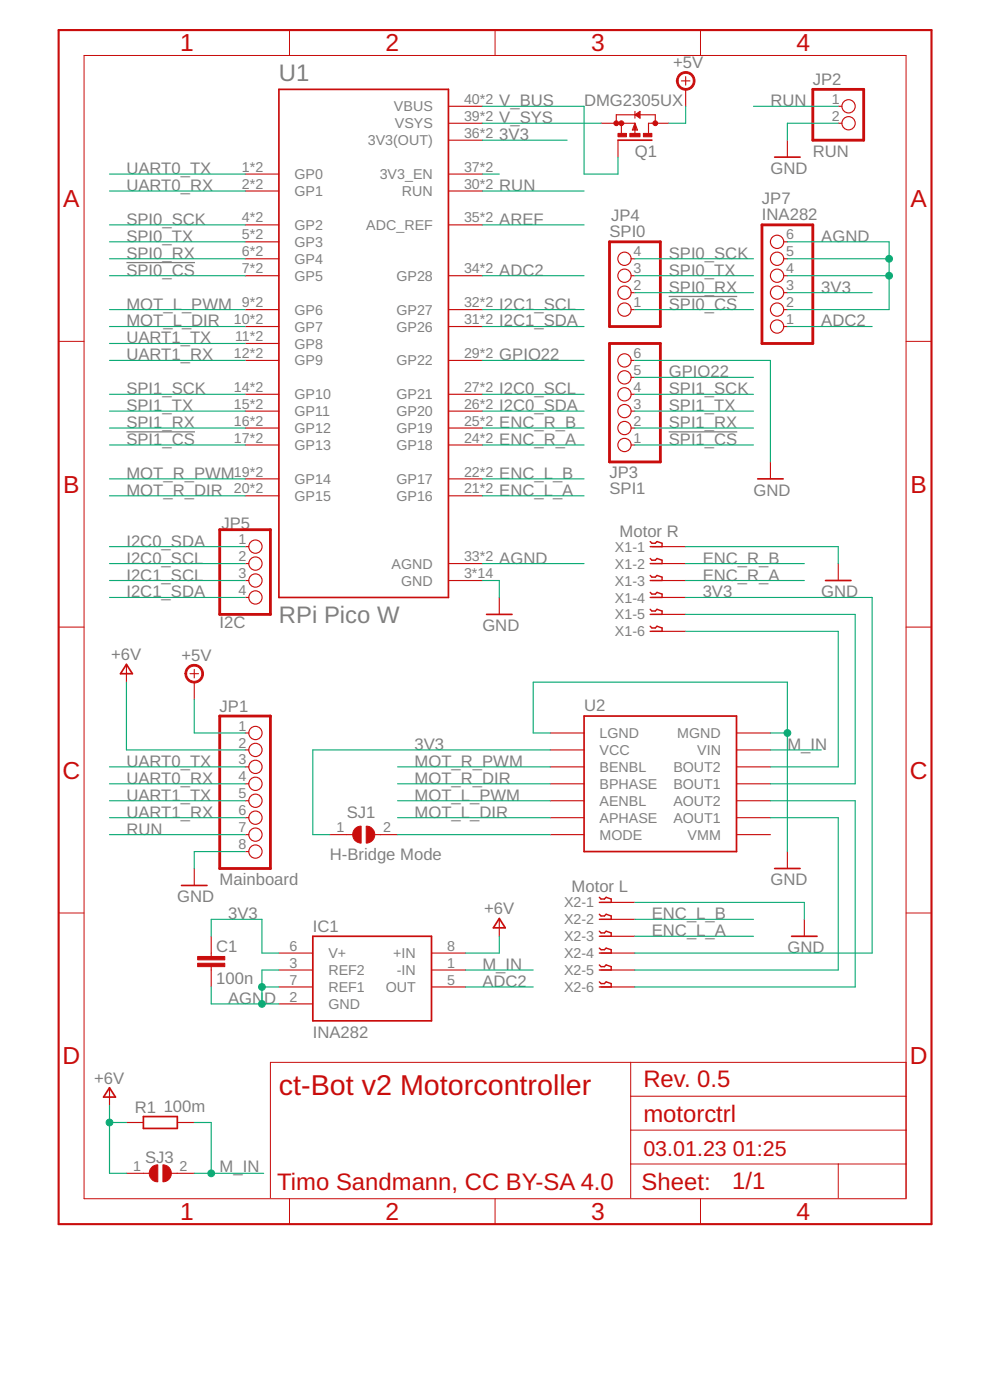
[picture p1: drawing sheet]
<svg xmlns="http://www.w3.org/2000/svg" width="148mm" height="210mm" viewBox="0 0 148 210" stroke-linecap="round" stroke-linejoin="round" font-family="sans-serif">
<path d="M18.9 39.4h10.3M100.2 44.4h10.2M18.9 64.7h10.3M100.2 64.7h10.2" fill="none" stroke="#808080" stroke-width=".19"/>
<g fill="none" stroke="#c90d0c" stroke-width=".17">
<path d="M67.2 18.5h5.1M67.2 15.9h5.1M90 18.5h5.1M92.3 18.5v-1.3h5.9v1.3M93.1 18.5v1.5M95.1 18.5l.4 1h-.8zM95.1 16.7v1M95.1 18.5v1.5M95.1 17.2l.8-.5v1zM100.2 18.5h-3v1.5M102.1 12.1h1.3M102.7 11.5v1.3"/>
<path d="M102.7 13.4v2.5M125.6 18.5h.5M125.6 15.9h.5M36.7 38.8h5.1M36.7 26.1h5.1M36.7 28.6h5.1M36.7 33.7h5.1M36.7 36.3h5.1M67.2 26.1h5.1M67.2 28.6h5.1M67.2 33.7h5.1M67.2 21h5.1"/>
<path d="M92.6 21v2.6M94.6 38.8h.5M117.4 38.8h.6M117.4 36.3h.6M118 21v2.6M36.7 59.1h5.1M36.7 54h5.1M36.7 46.4h5.1M36.7 41.3h5.1M36.7 49h5.1M36.7 51.5h5.1M67.2 59.1h5.1"/>
<path d="M67.2 54h5.1M67.2 46.4h5.1M67.2 41.3h5.1M67.2 49h5.1M94.6 59.1h.5M94.6 56.6h.5M94.6 54h.5M94.6 46.4h.5M94.6 43.9h.5M94.6 41.3h.5M117.4 46.4h.6M117.4 43.9h.6"/>
<path d="M117.4 41.3h.6M117.4 49h.6M36.7 66.7h5.1M36.7 64.2h5.1M36.7 61.6h5.1M36.7 71.8h5.1M36.7 74.3h5.1M67.2 66.7h5.1M67.2 64.2h5.1M67.2 61.6h5.1M67.2 71.8h5.1M67.2 74.3h5.1"/>
<path d="M94.6 66.7h.5M94.6 64.2h.5M94.6 61.6h.5M115.4 69.3v2.5M18.9 99.7v2.6M36.7 82h.6M36.7 84.5h.6M36.7 87h.6M36.7 89.6h.6M67.2 84.5h5.1M67.2 87h5.1M74.8 89.6v2.5"/>
<path d="M97.7 82h5M97.7 84.5h5M97.7 87h5M97.7 89.6h5M97.7 92.1h5M97.7 94.7h5M125.6 84.5v2.5M28.5 101h1.2M29.1 100.4v1.2M29.1 102.3v2.5M36.7 115h.6M36.7 117.5h.6"/>
<path d="M36.7 109.9h.6M36.7 112.4h.6M82.4 115h5.1M82.4 117.5h5.1M82.4 109.9h5.1M82.4 112.4h5.1M110.3 115h5.1M110.3 117.5h5.1M110.3 109.9h5.1M110.3 112.4h5.1M29.1 130.2v2.6M36.7 120.1h.6"/>
<path d="M36.7 122.6h.6M36.7 125.1h.6M36.7 127.7h.6M49.4 125.1h3.4M56.1 125.1h3.5M74.8 137.8v2.6M82.4 120.1h5.1M82.4 122.6h5.1M82.4 125.1h5.1M90 135.3h5.1M90 137.8h5.1M110.3 120.1h5.1"/>
<path d="M110.3 122.6h5.1M110.3 125.1h5.1M118 127.7v2.5M120.5 137.8v2.6M31.6 140.4v3M31.6 144.9v3.1M41.8 142.9h5.1M41.8 145.4h5.1M41.8 148h5.1M41.8 150.5h5.1M64.6 142.9h5.1M64.6 145.4h5.1"/>
<path d="M64.6 148h5.1M90 140.4h5.1M90 142.9h5.1M90 145.4h5.1M90 148h5.1M16.4 163.2v2.6M18.9 168.3h2.6M18.9 175.9h3.5M25.7 175.9h3.4M26.6 168.3h2.5"/>
<circle cx="127.1" cy="15.9" r=".99"/>
<circle cx="127.1" cy="18.5" r=".99"/>
<circle cx="93.6" cy="38.8" r=".99"/>
<circle cx="116.4" cy="38.8" r=".99"/>
<circle cx="116.4" cy="36.3" r=".99"/>
<circle cx="93.6" cy="41.3" r=".99"/>
<circle cx="93.6" cy="43.9" r=".99"/>
<circle cx="93.6" cy="56.6" r=".99"/>
<circle cx="93.6" cy="59.1" r=".99"/>
<circle cx="93.6" cy="54" r=".99"/>
<circle cx="93.6" cy="46.4" r=".99"/>
<circle cx="116.4" cy="41.3" r=".99"/>
<circle cx="116.4" cy="43.9" r=".99"/>
<circle cx="116.4" cy="49" r=".99"/>
<circle cx="116.4" cy="46.4" r=".99"/>
<circle cx="93.6" cy="66.7" r=".99"/>
<circle cx="93.6" cy="64.2" r=".99"/>
<circle cx="93.6" cy="61.6" r=".99"/>
<circle cx="38.3" cy="89.6" r=".99"/>
<circle cx="38.3" cy="87" r=".99"/>
<circle cx="38.3" cy="82" r=".99"/>
<circle cx="38.3" cy="84.5" r=".99"/>
<circle cx="38.3" cy="112.4" r=".99"/>
<circle cx="38.3" cy="109.9" r=".99"/>
<circle cx="38.3" cy="115" r=".99"/>
<circle cx="38.3" cy="117.5" r=".99"/>
<circle cx="38.3" cy="125.1" r=".99"/>
<circle cx="38.3" cy="120.1" r=".99"/>
<circle cx="38.3" cy="122.6" r=".99"/>
<circle cx="38.3" cy="127.7" r=".99"/>
</g>
<g fill="none" stroke="#c90d0c" stroke-width=".25">
<path d="M41.8 13.4h25.4v76.2h-25.4zM95.1 18.9l.1 .5h-.2l.1-.4M95.4 17.2l.4-.2v.5zM92.6 21h5.1M116.1 23.6h3.8M113.5 71.8h3.8M18.9 99.6l.9 1.4h-1.7zM72.9 92.1h3.8M123.7 87h3.8M87.5 107.4h22.8v20.3h-22.8zM27.2 132.8h3.8M74.8 137.7l.9 1.4h-1.8z"/>
<path d="M116.1 130.2h3.8M46.9 140.4h17.7v12.7h-17.7zM118.6 140.4h3.8M16.4 163.1l.9 1.4h-1.8zM21.5 167.4h5.1v1.8h-5.1z"/>
</g>
<g fill="#c90d0c" stroke="#c90d0c" stroke-width=".15">
<path d="M101.7 11.2a1.4 1.4 0 0 1 2.2 .2 1.4 1.4 0 0 1-.8 2.1 1.4 1.4 0 0 1-1.8-1.4h.3a1.15 1.15 0 0 1 1.6-1.1 1.15 1.15 0 0 1 .3 2 1.15 1.15 0 0 1-1.9-.6v-.3h-.3z" fill-rule="evenodd"/>
<path d="M28.1 100.1a1.39 1.39 0 0 1 2.2 .2 1.39 1.39 0 0 1-.8 2.1 1.39 1.39 0 0 1-1.8-1.4h.3a1.14 1.14 0 0 1 1.6-1 1.14 1.14 0 0 1 .2 2 1.14 1.14 0 0 1-1.8-.7v-.3h-.3l.2-.7z" fill-rule="evenodd"/>
<path d="M54.9 123.9a1.27 1.27 0 0 1 1.3 1.2 1.27 1.27 0 0 1-1.3 1.3z" fill-rule="evenodd"/>
<path d="M53.1 124.3a1.14 1.14 0 0 1 1-.4v2.5a1.27 1.27 0 0 1-1.2-.7 1.27 1.27 0 0 1 .2-1.4z" fill-rule="evenodd"/>
<path d="M24.4 174.6a1.27 1.27 0 0 1 1.3 1.3 1.27 1.27 0 0 1-1.3 1.3z" fill-rule="evenodd"/>
<path d="M22.9 174.9l.7-.3v2.6a1.28 1.28 0 0 1-1.2-.9 1.28 1.28 0 0 1 .5-1.4z" fill-rule="evenodd"/>
<circle cx="92.3" cy="18.5" r=".36"/>
<circle cx="93.1" cy="18.5" r=".36"/>
<circle cx="98.2" cy="18.5" r=".36"/>
</g>
<g fill="#c90d0c" stroke="#c90d0c" stroke-width=".15">
<path d="M96.4 20h1.3v.5h-1.3z"/>
<path d="M92.6 20h1.3v.5h-1.3z"/>
<path d="M94.4 20h1.5v.5h-1.5z"/>
<path d="M29.6 143.4h4.1v.5h-4.1z"/>
<path d="M29.6 144.4h4.1v.5h-4.1z"/>
</g>
<path d="M121.8 13.4h7.6v7.6h-7.6zM91.3 36.3h7.6v12.7h-7.6zM114.2 33.7h7.6v17.8h-7.6zM91.3 51.5h7.6v17.8h-7.6zM32.9 79.4h7.6v12.7h-7.6zM32.9 107.4h7.6v22.8h-7.6z" fill="none" stroke="#c90d0c" stroke-width=".42"/>
<path d="M97.4 81.2l.3 .2h.5l.2-.2 .8 .2v.6h-1.8M97.4 83.7l.3 .3h.5l.2-.3 .8 .3v.5h-1.8M97.4 86.3l.3 .2h.5l.2-.2 .8 .2v.5h-1.8M97.4 88.8l.3 .3h.5l.2-.3 .8 .3v.5h-1.8M97.4 91.4l.3 .2h.5l.2-.2 .8 .2v.5h-1.8M97.4 93.9l.3 .2h.5l.2-.2 .8 .2v.6h-1.8M89.8 134.5l.2 .3h.6l.2-.3 .8 .3v.5h-1.8M89.8 137.1l.2 .2h.6l.2-.2 .8 .2v.5h-1.8M89.8 139.6l.2 .3h.6l.2-.3 .8 .3v.5h-1.8M89.8 142.2l.2 .2h.6l.2-.2 .8 .2v.5h-1.8M89.8 144.7l.2 .2h.6l.2-.2 .8 .2v.5h-1.8M89.8 147.2l.2 .3h.6l.2-.3 .8 .3v.5h-1.8" fill="none" stroke="#c90d0c" stroke-width=".21"/>
<g fill="none" stroke="#c90d0c" stroke-width=".15">
<path d="M12.6 8.3h123.1v171.4h-123.1zM43.4 4.5v3.8M74.2 4.5v3.8M104.9 4.5v3.8M8.8 51.2h3.8M135.7 51.2h3.9M8.8 94h3.8M135.7 94h3.9M8.8 136.9h3.8M135.7 136.9h3.9M94.5 159.3v20.3M135.7 159.3h-95.2v20.3"/>
<path d="M43.4 179.7v3.8M74.2 179.7v3.8M94.5 174.5h41.2M94.5 169.4h41.2M94.5 164.4h41.2M104.9 179.7v3.8M125.6 174.5v5.1"/>
</g>
<path d="M8.8 4.5h130.8v179h-130.8z" fill="none" stroke="#c90d0c" stroke-width=".32"/>
<g fill="none" stroke="#0dab76" stroke-width=".17">
<path d="M72.3 18.5h17.7M72.3 15.9h15.2v10.2h5.1v-2.5M102.7 15.9v2.6h-2.5M112.9 15.9h12.7M125.6 18.5h-7.6v2.5M16.4 26.1h20.3M16.4 28.6h20.3M16.4 38.8h20.3M16.4 33.7h20.3M16.4 36.3h20.3M72.3 26.1h2.5M72.3 28.6h15.2"/>
<path d="M72.3 33.7h15.2M72.3 21h12.7M95.1 38.8h17.8M118 36.3h15.2v10.1h-15.2M118 38.8h15.2M16.4 54h20.3M16.4 46.4h20.3M16.4 49h20.3M16.4 41.3h20.3M16.4 59.1h20.3M16.4 51.5h20.3M72.3 54h15.2"/>
<path d="M72.3 46.4h15.2M72.3 49h15.2M72.3 41.3h15.2M72.3 59.1h15.2M95.1 54h20.3v15.3M95.1 46.4h17.8M95.1 41.3h17.8M95.1 43.9h17.8M95.1 59.1h17.8M95.1 56.6h17.8M118 49h12.7M118 41.3h15.2"/>
<path d="M118 43.9h12.7M16.4 64.2h20.3M16.4 66.7h20.3M16.4 71.8h20.3M16.4 74.3h20.3M16.4 61.6h20.3M72.3 64.2h15.2M72.3 66.7h15.2M72.3 71.8h15.2M72.3 74.3h15.2M72.3 61.6h15.2M95.1 64.2h17.8"/>
<path d="M95.1 66.7h17.8M95.1 61.6h17.8M16.4 82h20.3M16.4 87h20.3M16.4 84.5h20.3M16.4 89.6h20.3M72.3 87h2.5v2.6M72.3 84.5h15.2M102.7 82h22.9v2.5M102.7 94.7h22.9v20.3h-10.2M102.7 87h17.8M102.7 89.6h28v53.3h-35.6"/>
<path d="M102.7 92.1h25.4v25.4h-12.7M102.7 84.5h17.8M16.4 117.5h20.3M16.4 115h20.3M18.9 102.3v10.1h17.8M29.1 104.8v5.1h7.6M59.6 117.5h22.8M59.6 115h22.8M82.4 109.9h-2.5v-7.6h38.1v25.4M82.4 112.4h-35.5v12.7h2.5M115.4 109.9h2.6M115.4 112.4h7.6"/>
<path d="M16.4 125.1h20.3M16.4 122.6h20.3M16.4 120.1h20.3M36.7 127.7h-7.6v2.5M59.6 125.1h22.8M59.6 122.6h22.8M59.6 120.1h22.8M95.1 135.3h25.4v2.5M95.1 137.8h17.8M115.4 122.6h10.2v22.8h-30.5M115.4 120.1h12.7v27.9h-33M31.6 140.4v-2.6h7.6v5.1h2.6"/>
<path d="M31.6 148v2.5h10.2M39.2 148h2.6M41.8 145.4h-2.6v5.1M69.7 145.4h10.2M69.7 148h10.2M74.8 140.4v2.5h-5.1M95.1 140.4h17.8M16.4 168.3h2.5M16.4 165.8v10.1h2.5M29.1 168.3h2.5v7.6M29.1 175.9h10.4"/>
</g>
<g fill="#0dab76" stroke="#0dab76" stroke-width=".15">
<circle cx="118" cy="109.9" r=".51"/>
<circle cx="16.4" cy="168.3" r=".51"/>
<circle cx="133.2" cy="38.8" r=".51"/>
<circle cx="133.2" cy="41.3" r=".51"/>
<circle cx="39.2" cy="150.5" r=".51"/>
<circle cx="39.2" cy="148" r=".51"/>
<circle cx="31.6" cy="175.9" r=".51"/>
</g>
<text font-size="4.3" fill="#c90d0c" x="41.8" y="164.2">ct-Bot v2 Motorcontroller</text>
<g font-size="3.7" fill="#c90d0c">
<text x="27" y="7.7">1</text>
<text x="57.8" y="7.7">2</text>
<text x="88.5" y="7.7">3</text>
<text x="119.3" y="7.7">4</text>
<text x="9.5" y="31">A</text>
<text x="136.4" y="31">A</text>
<text x="9.5" y="73.9">B</text>
<text x="136.4" y="73.9">B</text>
<text x="9.4" y="116.7">C</text>
<text x="136.3" y="116.7">C</text>
<text x="9.4" y="159.6">D</text>
<text x="136.3" y="159.6">D</text>
<text x="27" y="182.9">1</text>
<text x="57.8" y="182.9">2</text>
<text x="88.5" y="182.9">3</text>
<text x="119.3" y="182.9">4</text>
</g>
<g font-size="3.6" fill="#808080">
<text x="41.8" y="12.1">U1</text>
<text x="41.8" y="93.4">RPi Pico W</text>
</g>
<g font-size="3.6" fill="#c90d0c">
<text x="96.4" y="163">Rev. 0.5</text>
<text x="96.4" y="168.2">motorctrl</text>
<text x="41.5" y="178.5">Timo Sandmann, CC BY-SA 4.0</text>
<text x="96.1" y="178.5">Sheet:</text>
<text x="109.7" y="178.3">1/1</text>
</g>
<g font-size="3.2" fill="#c90d0c">
<text x="96.4" y="173.3">03.01.23</text>
<text x="109.8" y="173.3">01:25</text>
</g>
<g font-size="2.5" fill="#808080">
<text x="100.8" y="10.2">+5V</text>
<text x="74.8" y="15.9">V_BUS</text>
<text x="87.5" y="15.9">DMG2305UX</text>
<text x="115.4" y="15.9">RUN</text>
<text x="121.8" y="12.8">JP2</text>
<text x="74.8" y="18.5">V_SYS</text>
<text x="74.8" y="21">3V3</text>
<text x="95.1" y="23.6">Q1</text>
<text x="121.8" y="23.6">RUN</text>
<text x="18.9" y="26.1">UART0_TX</text>
<text x="18.9" y="28.6">UART0_RX</text>
<text x="74.8" y="28.6">RUN</text>
<text x="115.4" y="26.1">GND</text>
<text x="18.9" y="33.7">SPI0_SCK</text>
<text x="74.8" y="33.7">AREF</text>
<text x="91.3" y="35.5">SPI0</text>
<text x="91.6" y="33.1">JP4</text>
<text x="114.2" y="33">INA282</text>
<text x="114.2" y="30.5">JP7</text>
<text x="18.9" y="36.3">SPI0_TX</text>
<text x="18.9" y="38.8">SPI0_RX</text>
<text x="18.9" y="41.3">SPI0_CS</text>
<text x="74.8" y="41.3">ADC2</text>
<text x="100.2" y="38.8">SPI0_SCK</text>
<text x="100.2" y="41.3">SPI0_TX</text>
<text x="123" y="36.3">AGND</text>
<text x="18.9" y="46.4">MOT_L_PWM</text>
<text x="74.8" y="46.4">I2C1_SCL</text>
<text x="100.2" y="43.9">SPI0_RX</text>
<text x="100.2" y="46.4">SPI0_CS</text>
<text x="123" y="43.9">3V3</text>
<text x="18.9" y="49">MOT_L_DIR</text>
<text x="18.9" y="51.5">UART1_TX</text>
<text x="74.8" y="49">I2C1_SDA</text>
<text x="123" y="49">ADC2</text>
<text x="18.9" y="54">UART1_RX</text>
<text x="18.9" y="59.1">SPI1_SCK</text>
<text x="74.8" y="59.1">I2C0_SCL</text>
<text x="74.8" y="54">GPIO22</text>
<text x="100.2" y="59.1">SPI1_SCK</text>
<text x="100.2" y="56.6">GPIO22</text>
<text x="18.9" y="61.6">SPI1_TX</text>
<text x="18.9" y="64.2">SPI1_RX</text>
<text x="74.8" y="64.2">ENC_R_B</text>
<text x="74.8" y="61.6">I2C0_SDA</text>
<text x="100.2" y="61.6">SPI1_TX</text>
<text x="100.2" y="64.2">SPI1_RX</text>
<text x="18.9" y="71.8">MOT_R_PWM</text>
<text x="18.9" y="66.7">SPI1_CS</text>
<text x="74.8" y="66.7">ENC_R_A</text>
<text x="74.8" y="71.8">ENC_L_B</text>
<text x="91.3" y="71.7">JP3</text>
<text x="100.2" y="66.7">SPI1_CS</text>
<text x="18.9" y="74.3">MOT_R_DIR</text>
<text x="74.8" y="74.3">ENC_L_A</text>
<text x="91.3" y="74.1">SPI1</text>
<text x="112.9" y="74.3">GND</text>
<text x="18.9" y="82">I2C0_SDA</text>
<text x="33.2" y="79.3">JP5</text>
<text x="92.8" y="80.4">Motor R</text>
<text x="18.9" y="84.5">I2C0_SCL</text>
<text x="18.9" y="89.6">I2C1_SDA</text>
<text x="18.9" y="87">I2C1_SCL</text>
<text x="74.8" y="84.5">AGND</text>
<text x="105.3" y="84.5">ENC_R_B</text>
<text x="105.3" y="87">ENC_R_A</text>
<text x="105.3" y="89.6">3V3</text>
<text x="123" y="89.6">GND</text>
<text x="32.9" y="94.2">I2C</text>
<text x="72.3" y="94.7">GND</text>
<text x="16.7" y="99">+6V</text>
<text x="27.2" y="99.1">+5V</text>
<text x="32.9" y="106.7">JP1</text>
<text x="87.5" y="106.6">U2</text>
<text x="62.1" y="112.4">3V3</text>
<text x="118" y="112.4">M_IN</text>
<text x="18.9" y="115">UART0_TX</text>
<text x="18.9" y="117.5">UART0_RX</text>
<text x="62.1" y="115">MOT_R_PWM</text>
<text x="62.1" y="117.5">MOT_R_DIR</text>
<text x="18.9" y="120.1">UART1_TX</text>
<text x="18.9" y="122.6">UART1_RX</text>
<text x="18.9" y="125.1">RUN</text>
<text x="51.9" y="122.6">SJ1</text>
<text x="62.1" y="120.1">MOT_L_PWM</text>
<text x="62.1" y="122.6">MOT_L_DIR</text>
<text x="49.4" y="128.9">H-Bridge Mode</text>
<text x="26.6" y="135.3">GND</text>
<text x="32.9" y="132.7">Mainboard</text>
<text x="34.2" y="137.8">3V3</text>
<text x="72.5" y="137.1">+6V</text>
<text x="85.6" y="133.8">Motor L</text>
<text x="97.7" y="137.8">ENC_L_B</text>
<text x="115.4" y="132.7">GND</text>
<text x="32.4" y="142.8">C1</text>
<text x="46.9" y="139.7">IC1</text>
<text x="97.7" y="140.4">ENC_L_A</text>
<text x="118" y="142.9">GND</text>
<text x="32.4" y="147.6">100n</text>
<text x="72.3" y="148">ADC2</text>
<text x="72.3" y="145.4">M_IN</text>
<text x="34.2" y="150.5">AGND</text>
<text x="46.9" y="155.6">INA282</text>
<text x="14.1" y="162.5">+6V</text>
<text x="20.2" y="166.8">R1</text>
<text x="24.5" y="166.8">100m</text>
<text x="21.7" y="174.4">SJ3</text>
<text x="32.9" y="175.7">M_IN</text>
</g>
<g font-size="2.1" fill="#808080">
<text x="59" y="16.7">VBUS</text>
<text x="69.5" y="15.6">40*2</text>
<text x="124.6" y="15.6">1</text>
<text x="55.1" y="21.8">3V3(OUT)</text>
<text x="59.2" y="19.2">VSYS</text>
<text x="69.5" y="20.7">36*2</text>
<text x="69.5" y="18.1">39*2</text>
<text x="124.6" y="18.1">2</text>
<text x="36.2" y="25.7">1*2</text>
<text x="36.2" y="28.3">2*2</text>
<text x="44.1" y="26.9">GP0</text>
<text x="44.1" y="29.4">GP1</text>
<text x="56.9" y="26.9">3V3_EN</text>
<text x="60.2" y="29.4">RUN</text>
<text x="69.5" y="28.3">30*2</text>
<text x="69.5" y="25.7">37*2</text>
<text x="36.2" y="33.4">4*2</text>
<text x="36.2" y="35.9">5*2</text>
<text x="44.1" y="34.5">GP2</text>
<text x="54.9" y="34.5">ADC_REF</text>
<text x="69.5" y="33.4">35*2</text>
<text x="117.8" y="35.9">6</text>
<text x="36.2" y="38.4">6*2</text>
<text x="36.2" y="41">7*2</text>
<text x="44.1" y="37">GP3</text>
<text x="44.1" y="39.6">GP4</text>
<text x="69.5" y="41">34*2</text>
<text x="94.9" y="41">3</text>
<text x="94.9" y="38.4">4</text>
<text x="117.8" y="41">4</text>
<text x="117.8" y="38.4">5</text>
<text x="36.2" y="46.1">9*2</text>
<text x="44.1" y="42.1">GP5</text>
<text x="44.1" y="47.2">GP6</text>
<text x="59.4" y="47.2">GP27</text>
<text x="59.4" y="42.1">GP28</text>
<text x="69.5" y="46.1">32*2</text>
<text x="94.9" y="46.1">1</text>
<text x="94.9" y="43.5">2</text>
<text x="117.8" y="46.1">2</text>
<text x="117.8" y="43.5">3</text>
<text x="35.1" y="48.6">10*2</text>
<text x="35.1" y="53.7">12*2</text>
<text x="35.2" y="51.1">11*2</text>
<text x="44.1" y="49.7">GP7</text>
<text x="44.1" y="52.3">GP8</text>
<text x="59.4" y="49.7">GP26</text>
<text x="69.5" y="53.7">29*2</text>
<text x="69.5" y="48.6">31*2</text>
<text x="94.9" y="53.7">6</text>
<text x="117.8" y="48.6">1</text>
<text x="35.1" y="58.8">14*2</text>
<text x="44.1" y="54.8">GP9</text>
<text x="44.1" y="59.9">GP10</text>
<text x="59.4" y="59.9">GP21</text>
<text x="59.4" y="54.8">GP22</text>
<text x="69.5" y="58.8">27*2</text>
<text x="94.9" y="58.8">4</text>
<text x="94.9" y="56.2">5</text>
<text x="35.1" y="61.3">15*2</text>
<text x="35.1" y="63.8">16*2</text>
<text x="44.1" y="62.4">GP11</text>
<text x="44.1" y="64.9">GP12</text>
<text x="59.4" y="64.9">GP19</text>
<text x="59.4" y="62.4">GP20</text>
<text x="69.5" y="63.8">25*2</text>
<text x="69.5" y="61.3">26*2</text>
<text x="94.9" y="63.8">2</text>
<text x="94.9" y="61.3">3</text>
<text x="35.1" y="66.4">17*2</text>
<text x="35.1" y="71.4">19*2</text>
<text x="44.1" y="67.5">GP13</text>
<text x="59.4" y="67.5">GP18</text>
<text x="69.5" y="71.4">22*2</text>
<text x="69.5" y="66.4">24*2</text>
<text x="94.9" y="66.4">1</text>
<text x="35.1" y="74">20*2</text>
<text x="44.1" y="72.6">GP14</text>
<text x="44.1" y="75.1">GP15</text>
<text x="59.4" y="75.1">GP16</text>
<text x="59.4" y="72.6">GP17</text>
<text x="69.5" y="74">21*2</text>
<text x="35.7" y="81.6">1</text>
<text x="92.1" y="82.7">X1-1</text>
<text x="35.7" y="84.1">2</text>
<text x="35.7" y="86.7">3</text>
<text x="35.7" y="89.2">4</text>
<text x="58.7" y="85.3">AGND</text>
<text x="60.1" y="87.8">GND</text>
<text x="69.5" y="86.7">3*14</text>
<text x="69.5" y="84.1">33*2</text>
<text x="92.1" y="85.3">X1-2</text>
<text x="92.1" y="87.8">X1-3</text>
<text x="92.1" y="90.3">X1-4</text>
<text x="92.1" y="92.9">X1-5</text>
<text x="92.1" y="95.4">X1-6</text>
<text x="35.7" y="109.5">1</text>
<text x="35.7" y="112.1">2</text>
<text x="89.8" y="110.7">LGND</text>
<text x="89.8" y="113.2">VCC</text>
<text x="101.5" y="110.7">MGND</text>
<text x="104.5" y="113.2">VIN</text>
<text x="35.7" y="114.6">3</text>
<text x="35.7" y="117.2">4</text>
<text x="35.7" y="119.7">5</text>
<text x="89.8" y="115.7">BENBL</text>
<text x="89.8" y="118.3">BPHASE</text>
<text x="100.9" y="118.3">BOUT1</text>
<text x="100.9" y="115.7">BOUT2</text>
<text x="35.7" y="122.2">6</text>
<text x="35.7" y="124.8">7</text>
<text x="50.4" y="124.8">1</text>
<text x="57.4" y="124.8">2</text>
<text x="89.8" y="120.8">AENBL</text>
<text x="89.8" y="123.4">APHASE</text>
<text x="89.8" y="125.9">MODE</text>
<text x="100.9" y="123.4">AOUT1</text>
<text x="100.9" y="120.8">AOUT2</text>
<text x="103" y="125.9">VMM</text>
<text x="35.7" y="127.3">8</text>
<text x="84.5" y="136.1">X2-1</text>
<text x="43.3" y="142.6">6</text>
<text x="49.2" y="143.7">V+</text>
<text x="58.9" y="143.7">+IN</text>
<text x="67" y="142.6">8</text>
<text x="84.5" y="138.6">X2-2</text>
<text x="84.5" y="141.1">X2-3</text>
<text x="84.5" y="143.7">X2-4</text>
<text x="43.3" y="145.1">3</text>
<text x="43.3" y="147.6">7</text>
<text x="49.2" y="146.2">REF2</text>
<text x="49.2" y="148.7">REF1</text>
<text x="57.8" y="148.7">OUT</text>
<text x="59.5" y="146.2">-IN</text>
<text x="67" y="145.1">1</text>
<text x="67" y="147.6">5</text>
<text x="84.5" y="146.2">X2-5</text>
<text x="84.5" y="148.7">X2-6</text>
<text x="43.3" y="150.2">2</text>
<text x="49.2" y="151.3">GND</text>
<text x="19.9" y="175.6">1</text>
<text x="26.9" y="175.6">2</text>
</g>
</svg>
